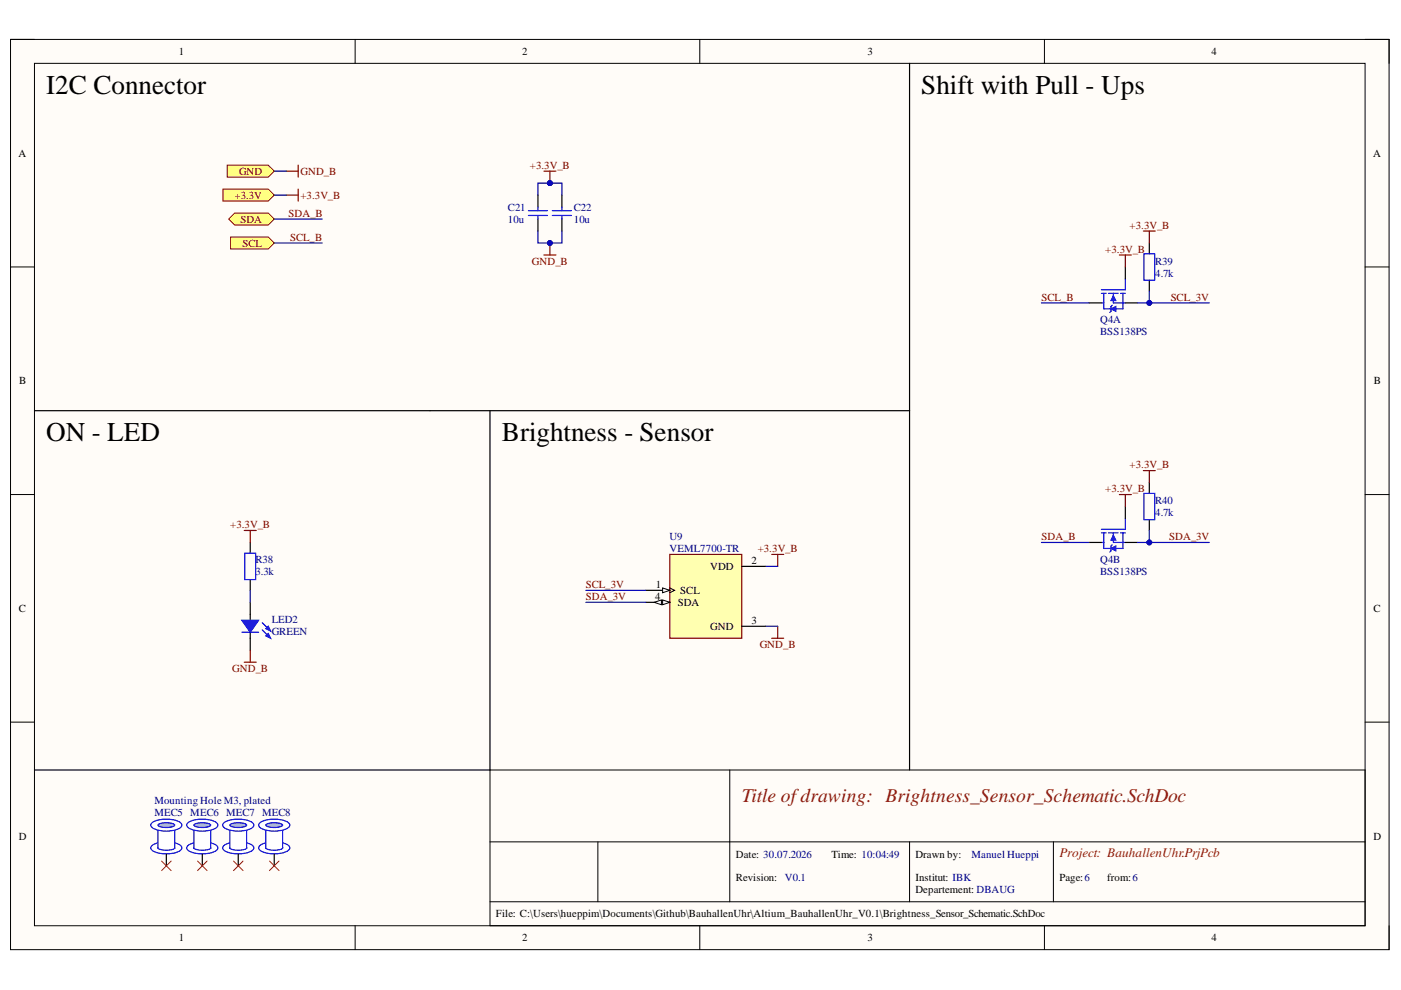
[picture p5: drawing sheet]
<svg xmlns="http://www.w3.org/2000/svg" width="297mm" height="210mm" viewBox="0 0 297 210" stroke-linecap="round" stroke-linejoin="round" font-family="sans-serif">
<path d="M2.2 8.4h292.3v192.9h-292.3z" fill-rule="evenodd" fill="#fffcf8"/>
<path d="M2.2 8.4h292.3v192.9h-292.3z" fill="none" stroke="#000" stroke-width=".21"/>
<path d="M7.3 13.4h282.1v182.9h-282.1z" fill-rule="evenodd" fill="#fffcf8"/>
<g fill="none" stroke="#000" stroke-width=".21">
<path d="M2.2 8.4h5.1M7.3 13.4h282.1v182.9h-282.1zM75.3 8.4v5M148.4 8.4v5M221.4 8.4v5M289.4 8.4h5.1v5M2.2 56.6h5.1M289.4 56.6h5.1M2.2 104.9h5.1M289.4 104.9h5.1M2.2 153.1h5.1M289.4 153.1h5.1"/>
<path d="M103.9 163.3h185.5v33h-185.5zM103.9 178.5h185.5M126.8 178.5v12.7M154.7 163.3v27.9M192.8 178.5v12.7M223.3 178.5v12.7M75.3 196.3v5M103.9 191.2h185.5M148.4 196.3v5M221.4 196.3v5M294.5 196.3v5"/>
</g>
<path d="M142 117.5h15.3v17.8h-15.3z" fill-rule="evenodd" fill="#ffffb0"/>
<path d="M142 117.5h15.3v17.8h-15.3z" fill="none" stroke="#800000" stroke-width=".25"/>
<path d="M136.9 125.2h5.1" fill="none" stroke="#000" stroke-width=".25"/>
<path d="M140.5 124.7l1.5 .5-1.5 .5z" fill="#f8fcff"/>
<path d="M140.5 124.7l1.5 .5-1.5 .5zM142 124.7l1 .5-1 .5" fill="none" stroke="#000" stroke-width=".21"/>
<path d="M136.9 127.7h5.1" fill="none" stroke="#000" stroke-width=".25"/>
<path d="M140.5 127.2l1.5 .5-1.5 .5z" fill="#f8fcff"/>
<path d="M140.5 127.2l1.5 .5-1.5 .5z" fill="none" stroke="#000" stroke-width=".21"/>
<path d="M138.7 127.7l1.5-.5v1z" fill="#f8fcff"/>
<path d="M138.7 127.7l1.5-.5v1z" fill="none" stroke="#000" stroke-width=".21"/>
<path d="M238.6 64.2h2.5M157.3 120.1h5M157.3 132.8h5" fill="none" stroke="#000" stroke-width=".25"/>
<path d="M234 62.2v2M236.1 62.2v2h2.5M238.1 62.2v2" fill="none" stroke="#00f" stroke-width=".25"/>
<path d="M236.1 62.7l.5 1h-1.1z" fill="#00f"/>
<path d="M238.6 59.1v2.3h-5.1M233.5 62.2h1M233.5 64.2h.5M235 62.2h2.1M236.1 62.7l.5 1h-1.1zM237.6 62.2h1" fill="none" stroke="#00f" stroke-width=".25"/>
<path d="M238.6 56.6v2.5M231 64.2h2.5" fill="none" stroke="#000" stroke-width=".25"/>
<path d="M235.5 65.5l1.1-.5v1z" fill="#00f"/>
<path d="M234 64.2v1.3h1.5M235.5 65.5l1.1-.5v1zM235.8 64.7l-.3 .3v1l-.2 .3M238.1 64.2v1.3h-1.5M234 113v2M236.1 113v2h2.5M238.1 113v2" fill="none" stroke="#00f" stroke-width=".25"/>
<path d="M238.6 115h2.5" fill="none" stroke="#000" stroke-width=".25"/>
<path d="M236.1 113.5l.5 1h-1.1z" fill="#00f"/>
<path d="M233.5 113h1M233.5 115h.5M235 113h2.1M236.1 113.5l.5 1h-1.1zM237.6 113h1M238.6 109.9v2.3h-5.1" fill="none" stroke="#00f" stroke-width=".25"/>
<path d="M231 115h2.5M238.6 107.4v2.5" fill="none" stroke="#000" stroke-width=".25"/>
<path d="M235.5 116.3l1.1-.5v1z" fill="#00f"/>
<path d="M242.5 53.8h2.3v5.6h-2.3zM234 115v1.3h1.5M235.5 116.3l1.1-.5v1zM235.8 115.5l-.3 .3v1l-.2 .2M238.1 115v1.3h-1.5M242.5 104.6h2.3v5.6h-2.3z" fill="none" stroke="#00f" stroke-width=".25"/>
<path d="M243.7 51.5v2.3M243.7 59.4v2.3M243.7 102.3v2.3M243.7 110.2v2.3" fill="none" stroke="#000" stroke-width=".25"/>
<path d="M115.3 36.3h2.6M116.6 36.3v2.5" fill="none" stroke="#800000" stroke-width=".25"/>
<circle cx="116.6" cy="38.8" r=".51" fill="#000080"/>
<circle cx="116.6" cy="38.8" r=".51" fill="none" stroke="#000080" stroke-width=".21"/>
<path d="M114.1 41.4v2.5M114.1 46.4v2.6M119.1 41.4v2.5M119.1 46.4v2.6M103.9 87.1v76.2M192.8 87.1v76.2M53.1 130.2v1.3M53.1 134.1v1.2" fill="none" stroke="#000" stroke-width=".25"/>
<path d="M112 44.7h4.1M112 45.7h4.1M114.1 43.9v.8M114.1 45.7v.7M117.1 44.7h4.1M117.1 45.7h4.1M119.1 43.9v.8M119.1 45.7v.7M51.3 134.1h3.5" fill="none" stroke="#00f" stroke-width=".25"/>
<path d="M51.3 131.5h3.5l-1.7 2.6z" fill="#00f"/>
<path d="M51.3 131.5h3.5l-1.7 2.6z" fill="none" stroke="#00f" stroke-width=".25"/>
<path d="M56.4 134.8l.5-.5 .5 1z" fill-rule="evenodd" fill="#00f"/>
<path d="M56.4 134.8l.5-.5 .5 1z" fill="none" stroke="#00f" stroke-width=".25"/>
<path d="M56.4 133.3l.5-.5 .5 1z" fill-rule="evenodd" fill="#00f"/>
<path d="M51.9 117.3h2.3v5.6h-2.3zM55.6 132l1.5 1.5M55.6 133.5l1.5 1.6M56.4 133.3l.5-.5 .5 1z" fill="none" stroke="#00f" stroke-width=".25"/>
<path d="M7.3 87.1h83.9M53.1 115v2.3M53.1 122.9v2.3M53.1 127.7v2.5M53.1 135.3v2.6" fill="none" stroke="#000" stroke-width=".25"/>
<path d="M32.3 179.2a6.5 6.5 0 0 1 5.9 0 .64 .64 0 0 1 0 1.1 6.5 6.5 0 0 1-5.9 0 .64 .64 0 0 1 0-1.1z" fill="#fff"/>
<path d="M32.3 179.2a6.5 6.5 0 0 1 5.9 0 .64 .64 0 0 1 0 1.1 6.5 6.5 0 0 1-5.9 0 .64 .64 0 0 1 0-1.1z" fill="none" stroke="#00f" stroke-width=".25"/>
<path d="M33.5 176h3.5v3.8h-3.5z" fill-rule="evenodd" fill="#fff"/>
<path d="M33.5 176h3.5v3.8h-3.5z" fill="none" stroke="#fff" stroke-width=".21"/>
<path d="M37.1 179.8a2.58 2.58 0 0 1-2.3 .4l-.9-.1-.5-.3" fill="none" stroke="#00f" stroke-width=".25"/>
<path d="M32.3 174.4a6.5 6.5 0 0 1 5.9 0 .63 .63 0 0 1 0 1.1 6.5 6.5 0 0 1-5.9 0 .63 .63 0 0 1 0-1.1z" fill="#fff"/>
<path d="M32.3 174.4a6.5 6.5 0 0 1 5.9 0 .63 .63 0 0 1 0 1.1 6.5 6.5 0 0 1-5.9 0 .63 .63 0 0 1 0-1.1z" fill="none" stroke="#00f" stroke-width=".25"/>
<path d="M33.6 174.8a4.3 4.3 0 0 1 3.4 0v.1a3.4 3.4 0 0 1-3.5 0z" fill="#9cf"/>
<path d="M33.5 176.1v3.7M33.6 174.8a4.3 4.3 0 0 1 3.4 0v.1a3.4 3.4 0 0 1-3.5 0zM37 176.1v3.7" fill="none" stroke="#00f" stroke-width=".25"/>
<path d="M35.3 181v2.6" fill="none" stroke="#000" stroke-width=".25"/>
<path d="M39.9 179.2a6.5 6.5 0 0 1 6 0 .63 .63 0 0 1 0 1.1 6.5 6.5 0 0 1-6 0 .63 .63 0 0 1 0-1.1z" fill="#fff"/>
<path d="M39.9 179.2a6.5 6.5 0 0 1 6 0 .63 .63 0 0 1 0 1.1 6.5 6.5 0 0 1-6 0 .63 .63 0 0 1 0-1.1z" fill="none" stroke="#00f" stroke-width=".25"/>
<path d="M41.1 176h3.6v3.8h-3.6z" fill-rule="evenodd" fill="#fff"/>
<path d="M41.1 176h3.6v3.8h-3.6z" fill="none" stroke="#fff" stroke-width=".21"/>
<path d="M44.7 179.8a2.56 2.56 0 0 1-2.3 .4l-.9-.1-.4-.3" fill="none" stroke="#00f" stroke-width=".25"/>
<path d="M39.9 174.4a6.5 6.5 0 0 1 6 0 .63 .63 0 0 1 0 1.1 6.5 6.5 0 0 1-6 0 .63 .63 0 0 1 0-1.1z" fill="#fff"/>
<path d="M39.9 174.4a6.5 6.5 0 0 1 6 0 .63 .63 0 0 1 0 1.1 6.5 6.5 0 0 1-6 0 .63 .63 0 0 1 0-1.1z" fill="none" stroke="#00f" stroke-width=".25"/>
<path d="M41.2 174.8a4.3 4.3 0 0 1 3.4 0l.1 .1a3.4 3.4 0 0 1-3.6 0z" fill="#9cf"/>
<path d="M41.1 176.1v3.7M41.2 174.8a4.3 4.3 0 0 1 3.4 0l.1 .1a3.4 3.4 0 0 1-3.6 0zM44.7 176.1v3.7" fill="none" stroke="#00f" stroke-width=".25"/>
<path d="M42.9 181v2.6" fill="none" stroke="#000" stroke-width=".25"/>
<path d="M47.6 179.2a6.5 6.5 0 0 1 5.9 0 .63 .63 0 0 1 0 1.1 6.5 6.5 0 0 1-5.9 0 .63 .63 0 0 1 0-1.1z" fill="#fff"/>
<path d="M47.6 179.2a6.5 6.5 0 0 1 5.9 0 .63 .63 0 0 1 0 1.1 6.5 6.5 0 0 1-5.9 0 .63 .63 0 0 1 0-1.1z" fill="none" stroke="#00f" stroke-width=".25"/>
<path d="M48.7 176h3.6v3.8h-3.6z" fill-rule="evenodd" fill="#fff"/>
<path d="M48.7 176h3.6v3.8h-3.6z" fill="none" stroke="#fff" stroke-width=".21"/>
<path d="M52.3 179.8a2.56 2.56 0 0 1-2.3 .4l-.9-.1-.4-.3" fill="none" stroke="#00f" stroke-width=".25"/>
<path d="M47.6 174.4a6.5 6.5 0 0 1 5.9 0 .63 .63 0 0 1 0 1.1 6.5 6.5 0 0 1-5.9 0 .63 .63 0 0 1 0-1.1z" fill="#fff"/>
<path d="M47.6 174.4a6.5 6.5 0 0 1 5.9 0 .63 .63 0 0 1 0 1.1 6.5 6.5 0 0 1-5.9 0 .63 .63 0 0 1 0-1.1z" fill="none" stroke="#00f" stroke-width=".25"/>
<path d="M48.8 174.8a4.3 4.3 0 0 1 3.4 0l.1 .1a3.4 3.4 0 0 1-3.6 0z" fill="#9cf"/>
<path d="M48.7 176.1v3.7M48.8 174.8a4.3 4.3 0 0 1 3.4 0l.1 .1a3.4 3.4 0 0 1-3.6 0zM52.3 176.1v3.7" fill="none" stroke="#00f" stroke-width=".25"/>
<path d="M50.5 181v2.6" fill="none" stroke="#000" stroke-width=".25"/>
<path d="M55.2 179.2a6.5 6.5 0 0 1 5.9 0 .63 .63 0 0 1 0 1.1 6.5 6.5 0 0 1-5.9 0 .63 .63 0 0 1 0-1.1z" fill="#fff"/>
<path d="M55.2 179.2a6.5 6.5 0 0 1 5.9 0 .63 .63 0 0 1 0 1.1 6.5 6.5 0 0 1-5.9 0 .63 .63 0 0 1 0-1.1z" fill="none" stroke="#00f" stroke-width=".25"/>
<path d="M56.4 176h3.5v3.8h-3.5z" fill-rule="evenodd" fill="#fff"/>
<path d="M56.4 176h3.5v3.8h-3.5z" fill="none" stroke="#fff" stroke-width=".21"/>
<path d="M60 179.8a2.56 2.56 0 0 1-2.4 .4l-.9-.1-.4-.3" fill="none" stroke="#00f" stroke-width=".25"/>
<path d="M55.2 174.4a6.5 6.5 0 0 1 5.9 0 .63 .63 0 0 1 0 1.1 6.5 6.5 0 0 1-5.9 0 .63 .63 0 0 1 0-1.1z" fill="#fff"/>
<path d="M55.2 174.4a6.5 6.5 0 0 1 5.9 0 .63 .63 0 0 1 0 1.1 6.5 6.5 0 0 1-5.9 0 .63 .63 0 0 1 0-1.1z" fill="none" stroke="#00f" stroke-width=".25"/>
<path d="M56.5 174.8a4.3 4.3 0 0 1 3.3 0l.1 .1a3.4 3.4 0 0 1-3.5 0z" fill="#9cf"/>
<path d="M56.4 176.1v3.7M56.5 174.8a4.3 4.3 0 0 1 3.3 0l.1 .1a3.4 3.4 0 0 1-3.5 0zM59.9 176.1v3.7" fill="none" stroke="#00f" stroke-width=".25"/>
<path d="M7.3 163.3h96.6M58.1 181v2.6" fill="none" stroke="#000" stroke-width=".25"/>
<path d="M34.3 182.6l2 2M36.3 182.6l-2 2M41.9 182.6l2 2M43.9 182.6l-2 2M49.5 182.6l2 2M51.5 182.6l-2 2M57.1 182.6l2.1 2M59.2 182.6l-2.1 2" fill="none" stroke="#f00" stroke-width=".21"/>
<path d="M60.7 36.3h2.5M63.2 35v2.6M115.3 54.1h2.6M116.6 51.5v2.6M53.1 137.9v2.5M163.6 135.3h2.6M164.9 132.8v2.5M51.8 140.4h2.5" fill="none" stroke="#800000" stroke-width=".25"/>
<circle cx="116.6" cy="51.5" r=".51" fill="#000080"/>
<circle cx="116.6" cy="51.5" r=".51" fill="none" stroke="#000080" stroke-width=".21"/>
<g fill="none" stroke="#800000" stroke-width=".25">
<path d="M60.7 41.4h2.5M63.2 40.1v2.5M237.3 54.1h2.6M238.6 54.1v2.5M242.4 49h2.5M243.7 49v2.5M242.4 99.8h2.5M243.7 99.8v2.5M51.8 112.5h2.5M53.1 112.5v2.5M163.6 117.5h2.6M164.9 117.5v2.6"/>
<path d="M237.3 104.9h2.6M238.6 104.9v2.5"/>
</g>
<path d="M192.8 13.4v73.7h-101.6" fill="none" stroke="#000" stroke-width=".25"/>
<path d="M241.1 64.2h15.3M162.3 120.1h2.6M162.3 132.8h2.6" fill="none" stroke="#000080" stroke-width=".25"/>
<circle cx="243.7" cy="64.2" r=".51" fill="#000080"/>
<circle cx="243.7" cy="64.2" r=".51" fill="none" stroke="#000080" stroke-width=".21"/>
<path d="M243.7 61.7v2.5" fill="none" stroke="#000080" stroke-width=".25"/>
<circle cx="243.7" cy="64.2" r=".51" fill="#000080"/>
<circle cx="243.7" cy="64.2" r=".51" fill="none" stroke="#000080" stroke-width=".21"/>
<path d="M243.7 112.5v2.5M124.2 125.2h12.7M124.2 127.7h12.7" fill="none" stroke="#000080" stroke-width=".25"/>
<circle cx="243.7" cy="115" r=".51" fill="#000080"/>
<circle cx="243.7" cy="115" r=".51" fill="none" stroke="#000080" stroke-width=".21"/>
<path d="M241.1 115h15.3" fill="none" stroke="#000080" stroke-width=".25"/>
<circle cx="243.7" cy="115" r=".51" fill="#000080"/>
<circle cx="243.7" cy="115" r=".51" fill="none" stroke="#000080" stroke-width=".21"/>
<path d="M116.6 38.8h2.5v2.6" fill="none" stroke="#000080" stroke-width=".25"/>
<circle cx="116.6" cy="38.8" r=".51" fill="#000080"/>
<circle cx="116.6" cy="38.8" r=".51" fill="none" stroke="#000080" stroke-width=".21"/>
<path d="M114.1 49v2.5h5v-2.5" fill="none" stroke="#000080" stroke-width=".25"/>
<circle cx="116.6" cy="51.5" r=".51" fill="#000080"/>
<circle cx="116.6" cy="51.5" r=".51" fill="none" stroke="#000080" stroke-width=".21"/>
<path d="M116.6 38.8h-2.5v2.6M58.1 41.4h2.6M220.8 64.2h10.2M220.8 115h10.2M53.1 125.2v2.5" fill="none" stroke="#000080" stroke-width=".25"/>
<circle cx="116.6" cy="38.8" r=".51" fill="#000080"/>
<circle cx="116.6" cy="38.8" r=".51" fill="none" stroke="#000080" stroke-width=".21"/>
<path d="M58.1 36.3h2.6M58.1 46.4h10.2M58.1 51.5h10.2" fill="none" stroke="#000080" stroke-width=".25"/>
<path d="M48.2 35h8.7l1.2 1.3-1.2 1.3h-8.7z" fill-rule="evenodd" fill="#ffff80"/>
<path d="M48.2 35h8.7l1.2 1.3-1.2 1.3h-8.7z" fill="none" stroke="#800000" stroke-width=".21"/>
<path d="M47.3 40.1h9.6l1.2 1.3-1.2 1.2h-9.6z" fill-rule="evenodd" fill="#ffff80"/>
<path d="M47.3 40.1h9.6l1.2 1.3-1.2 1.2h-9.6z" fill="none" stroke="#800000" stroke-width=".21"/>
<path d="M48.5 46.4l1.3-1.2h7.1l1.2 1.2-1.2 1.3h-7.1z" fill-rule="evenodd" fill="#ffff80"/>
<path d="M48.5 46.4l1.3-1.2h7.1l1.2 1.2-1.2 1.3h-7.1z" fill="none" stroke="#800000" stroke-width=".21"/>
<path d="M48.9 50.3h8l1.2 1.2-1.2 1.3h-8z" fill-rule="evenodd" fill="#ffff80"/>
<path d="M48.9 50.3h8l1.2 1.2-1.2 1.3h-8z" fill="none" stroke="#800000" stroke-width=".21"/>
<g font-size="5.7">
<text x="9.8" y="19.9">I2C Connector</text>
<text x="195.3" y="19.9">Shift with Pull - Ups</text>
<text x="9.8" y="93.5">ON - LED</text>
<text x="106.4" y="93.5">Brightness - Sensor</text>
</g>
<text font-size="4.1" fill="#85200c" x="157.3" y="170">Title ofdrawing: Brightness_Sensor_Schematic.SchDoc</text>
<text font-size="2.8" fill="#a61c00" x="224.6" y="181.7">Project: BauhallenUhr.PrjPcb</text>
<g font-size="2.3">
<text x="37.9" y="11.7">1</text>
<text x="110.7" y="11.7">2</text>
<text x="183.9" y="11.7">3</text>
<text x="256.8" y="11.7">4</text>
<text x="3.9" y="33.3">A</text>
<text x="291.1" y="33.3">A</text>
<text x="4.1" y="81.5">B</text>
<text x="291.3" y="81.5">B</text>
<text x="159.3" y="119.6">2</text>
<text x="139.1" y="124.7">1</text>
<text x="144.2" y="125.9">SCL</text>
<text x="150.6" y="120.9">VDD</text>
<text x="4" y="129.8">C</text>
<text x="138.9" y="127.2">4</text>
<text x="143.7" y="128.5">SDA</text>
<text x="291.2" y="129.8">C</text>
<text x="150.6" y="133.6">GND</text>
<text x="159.3" y="132.3">3</text>
<text x="4" y="178">D</text>
<text x="291.2" y="178">D</text>
<text x="156" y="181.8">Date: 30.07.2026</text>
<text x="176.3" y="181.8">Time: 10:04:49</text>
<text x="194.1" y="181.8">Drawn by:</text>
<text x="156" y="186.9">Revision:</text>
<text x="194.1" y="186.9">Institut: IBK</text>
<text x="194.1" y="189.4">Departement: DBAUG</text>
<text x="224.6" y="186.9">Page:6</text>
<text x="234.8" y="186.9">from:6</text>
<text x="105.2" y="194.5">File: C:\Users\hueppim\Documents\Github\BauhallenUhr\Altium_BauhallenUhr_V0.1\Brightness_Sensor_Schematic.SchDoc</text>
<text x="37.9" y="199.6">1</text>
<text x="110.7" y="199.6">2</text>
<text x="183.9" y="199.6">3</text>
<text x="256.8" y="199.6">4</text>
</g>
<g font-size="2.3" fill="#800000">
<text x="112.3" y="35.8">+3.3V_B</text>
<text x="50.7" y="37.1">GND</text>
<text x="63.7" y="37.1">GND_B</text>
<text x="49.7" y="42.2">+3.3V</text>
<text x="51" y="47.3">SDA</text>
<text x="61.2" y="46">SDA_B</text>
<text x="63.7" y="42.2">+3.3V_B</text>
<text x="51.4" y="52.3">SCL</text>
<text x="61.5" y="51.1">SCL_B</text>
<text x="234.3" y="53.6">+3.3V_B</text>
<text x="239.5" y="48.5">+3.3V_B</text>
<text x="112.8" y="56.1">GND_B</text>
<text x="220.8" y="63.7">SCL_B</text>
<text x="248.2" y="63.7">SCL_3V</text>
<text x="239.5" y="99.3">+3.3V_B</text>
<text x="234.3" y="104.4">+3.3V_B</text>
<text x="48.8" y="112">+3.3V_B</text>
<text x="160.7" y="117.1">+3.3V_B</text>
<text x="220.8" y="114.5">SDA_B</text>
<text x="247.9" y="114.5">SDA_3V</text>
<text x="124.2" y="124.7">SCL_3V</text>
<text x="124.2" y="127.2">SDA_3V</text>
<text x="161.1" y="137.4">GND_B</text>
<text x="49.2" y="142.4">GND_B</text>
</g>
<g font-size="2.3" fill="#000080">
<text x="107.7" y="44.7">C21</text>
<text x="107.7" y="47.3">10u</text>
<text x="121.7" y="44.7">C22</text>
<text x="121.7" y="47.3">10u</text>
<text x="244.9" y="56.1">R39</text>
<text x="244.9" y="58.7">4.7k</text>
<text x="233.2" y="68.6">Q4A</text>
<text x="233.2" y="71.1">BSS138PS</text>
<text x="244.9" y="106.9">R40</text>
<text x="244.9" y="109.5">4.7k</text>
<text x="54.1" y="119.4">R38</text>
<text x="142" y="114.5">U9</text>
<text x="142" y="117.1">VEML7700-TR</text>
<text x="233.2" y="119.4">Q4B</text>
<text x="54.1" y="121.9">3.3k</text>
<text x="233.2" y="121.9">BSS138PS</text>
<text x="57.6" y="132">LED2</text>
<text x="57.6" y="134.6">GREEN</text>
<text x="32.7" y="172.9">MEC5 MEC6 MEC7 MEC8</text>
<text x="32.7" y="170.4">Mounting Hole M3, plated</text>
<text x="206" y="181.8">Manuel Hueppi</text>
<text x="166.4" y="186.9">V0.1</text>
</g>
</svg>
